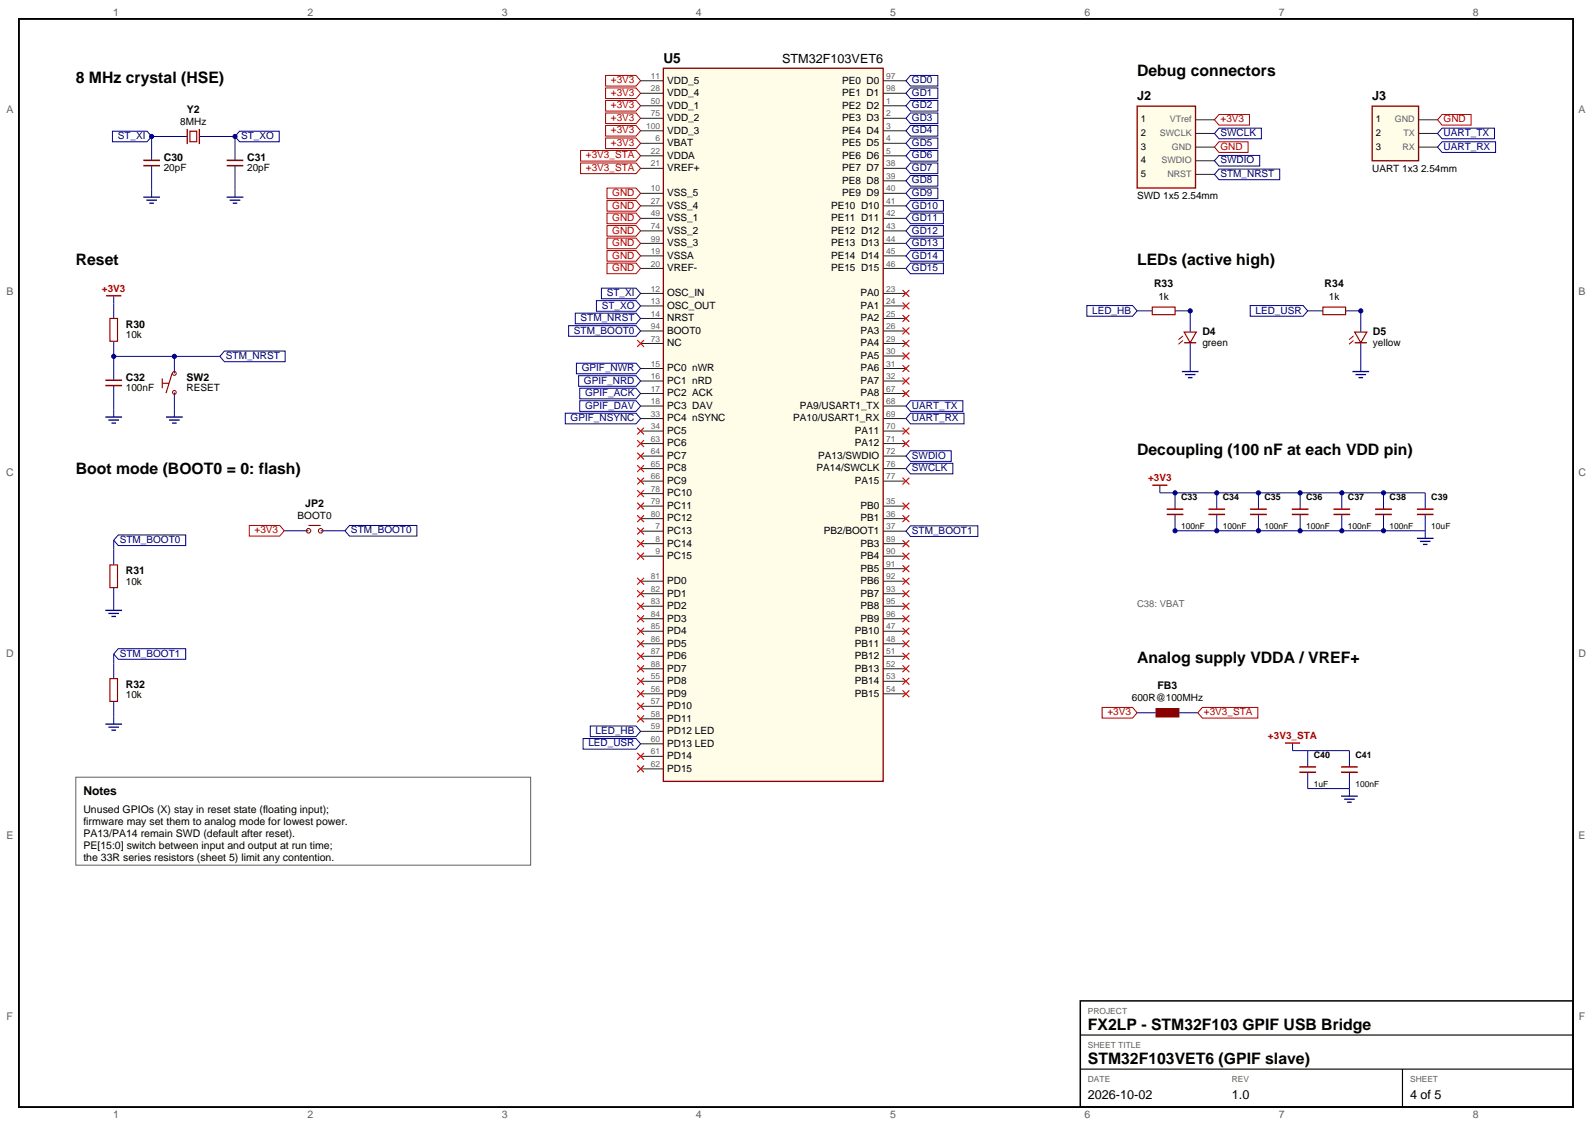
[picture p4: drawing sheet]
<svg xmlns="http://www.w3.org/2000/svg" width="420mm" height="297mm" viewBox="0 0 420 297" stroke-linecap="round" stroke-linejoin="round" font-family="sans-serif">
<path d="M5 5h410v287h-410z" fill="none" stroke="#000" stroke-width=".5"/>
<path d="M285 264h130v28h-130z" fill="none" stroke="#000" stroke-width=".4"/>
<path d="M285 273h130M285 282h130M370 282v10" fill="none" stroke="#000" stroke-width=".3"/>
<path d="M175 18h58v188.1h-58z" fill-rule="evenodd" fill="#fffde7" stroke="#8b0000" stroke-width=".35"/>
<g fill="none" stroke="#202020" stroke-width=".26">
<path d="M169 21.3h6M169 24.6h6M169 27.9h6M169 31.2h6M169 34.5h6M169 37.8h6M233 21.3h6M233 24.6h6M233 27.9h6M233 31.2h6M233 34.5h6M233 37.8h6"/>
<path d="M169 41.1h6M169 44.4h6M169 51h6M169 54.3h6M169 57.6h6M233 41.1h6M233 44.4h6M233 51h6M233 54.3h6M233 57.6h6M233 47.7h6M169 60.9h6"/>
<path d="M169 64.2h6M169 67.5h6M169 70.8h6M169 77.4h6M233 60.9h6M233 64.2h6M233 67.5h6M233 70.8h6M233 77.4h6M169 80.7h6M169 84h6M169 87.3h6"/>
<path d="M169 90.6h6M169 97.2h6M233 80.7h6M233 84h6M233 87.3h6M233 90.6h6M233 97.2h6M233 93.9h6M169 100.5h6M169 103.8h6M169 107.1h6M169 110.4h6"/>
<path d="M169 113.7h6M169 117h6M233 100.5h6M233 103.8h6M233 107.1h6M233 110.4h6M233 113.7h6M233 117h6M169 120.3h6M169 123.6h6M169 126.9h6M169 130.2h6"/>
<path d="M169 133.5h6M169 136.8h6M233 120.3h6M233 123.6h6M233 126.9h6M233 133.5h6M233 136.8h6M169 140.1h6M169 143.4h6M169 146.7h6M169 153.3h6M169 156.6h6"/>
<path d="M169 159.9h6M233 140.1h6M233 143.4h6M233 146.7h6M233 153.3h6M233 156.6h6M233 159.9h6M233 150h6M169 163.2h6M169 166.5h6M169 169.8h6M169 173.1h6"/>
<path d="M169 176.4h6M169 179.7h6M233 163.2h6M233 166.5h6M233 169.8h6M233 173.1h6M233 176.4h6M233 179.7h6M169 183h6M169 186.3h6M169 189.6h6M169 192.9h6"/>
<path d="M169 196.2h6M169 199.5h6M233 183h6M169 202.8h6"/>
</g>
<g fill="none" stroke="#b00000" stroke-width=".26">
<path d="M159.8 19.9h8l1.2 1.4-1.2 1.4h-8zM153.2 39.7h14.6l1.2 1.4-1.2 1.4h-14.6zM159.8 23.2h8l1.2 1.4-1.2 1.4h-8zM159.8 26.5h8l1.2 1.4-1.2 1.4h-8zM159.8 29.8h8l1.2 1.4-1.2 1.4h-8zM159.8 33.1h8l1.2 1.4-1.2 1.4h-8zM159.8 36.4h8l1.2 1.4-1.2 1.4h-8zM153.2 43h14.6l1.2 1.4-1.2 1.4h-14.6zM160.1 49.6h7.7l1.2 1.4-1.2 1.4h-7.7zM160.1 52.9h7.7l1.2 1.4-1.2 1.4h-7.7zM160.1 56.2h7.7l1.2 1.4-1.2 1.4h-7.7zM160.1 59.5h7.7l1.2 1.4-1.2 1.4h-7.7z"/>
<path d="M160.1 62.8h7.7l1.2 1.4-1.2 1.4h-7.7zM160.1 66.1h7.7l1.2 1.4-1.2 1.4h-7.7zM160.1 69.4h7.7l1.2 1.4-1.2 1.4h-7.7zM65.8 138.6h8l1.2 1.4-1.2 1.4h-8z"/>
</g>
<g fill="none" stroke="#00008b" stroke-width=".26">
<path d="M240.2 19.9h7.2v2.8h-7.2l-1.2-1.4zM29.7 34.6h9.1l1.2 1.4-1.2 1.4h-9.1zM49.4 36h-9.4v6.3M52.6 36h9.4v6.3M63.2 34.6h10.5v2.8h-10.5l-1.2-1.4zM240.2 23.2h7.2v2.8h-7.2l-1.2-1.4zM240.2 26.5h7.2v2.8h-7.2l-1.2-1.4zM240.2 29.8h7.2v2.8h-7.2l-1.2-1.4zM240.2 33.1h7.2v2.8h-7.2l-1.2-1.4zM240.2 36.4h7.2v2.8h-7.2l-1.2-1.4zM240.2 39.7h7.2v2.8h-7.2l-1.2-1.4zM40 43.7v8.3"/>
<path d="M62 43.7v8.3M240.2 43h7.2v2.8h-7.2l-1.2-1.4zM240.2 46.3h7.2v2.8h-7.2l-1.2-1.4zM240.2 49.6h7.2v2.8h-7.2l-1.2-1.4zM240.2 52.9h8.7v2.8h-8.7l-1.2-1.4zM240.2 56.2h8.7v2.8h-8.7l-1.2-1.4zM240.2 59.5h8.7v2.8h-8.7l-1.2-1.4zM30 78v6M157.3 79.3h10.5l1.2 1.4-1.2 1.4h-10.5zM158.7 76h9.1l1.2 1.4-1.2 1.4h-9.1zM240.2 62.8h8.7v2.8h-8.7l-1.2-1.4zM240.2 66.1h8.7v2.8h-8.7l-1.2-1.4z"/>
<path d="M240.2 69.4h8.7v2.8h-8.7l-1.2-1.4zM30 90v10.3M30 94h28M46 94v4.5M59.2 92.6h16v2.8h-16l-1.2-1.4zM150 85.9h17.8l1.2 1.4-1.2 1.4h-17.8zM151.8 82.6h16l1.2 1.4-1.2 1.4h-16zM152.1 95.8h15.7l1.2 1.4-1.2 1.4h-15.7zM152.7 99.1h15.1l1.2 1.4-1.2 1.4h-15.1zM30 101.7v8.3M46 103.5v6.5M149.1 109h18.7l1.2 1.4-1.2 1.4h-18.7z"/>
<path d="M152.9 102.4h14.9l1.2 1.4-1.2 1.4h-14.9zM152.9 105.7h14.9l1.2 1.4-1.2 1.4h-14.9zM240.2 105.7h13.8v2.8h-13.8l-1.2-1.4zM240.2 109h14.1v2.8h-14.1l-1.2-1.4zM240.2 118.9h10.7v2.8h-10.7l-1.2-1.4zM75 140h6.4M84.6 140h6.4M92.2 138.6h17.8v2.8h-17.8l-1.2-1.4zM240.2 122.2h11.2v2.8h-11.2l-1.2-1.4zM240.2 138.7h17.8v2.8h-17.8l-1.2-1.4zM30 142.5v6.5M30 155v6"/>
<path d="M31.2 141.1h17.8v2.8h-17.8l-1.2-1.4zM30 172.5v6.5M31.2 171.1h17.8v2.8h-17.8l-1.2-1.4zM30 185v6M153.8 194.8h14l1.2 1.4-1.2 1.4h-14zM155.7 191.5h12.1l1.2 1.4-1.2 1.4h-12.1z"/>
</g>
<g fill="none" stroke="#f00" stroke-width=".3">
<path d="M238.1 76.5l1.8 1.8M238.1 79.8l1.8 1.8M239.9 76.5l-1.8 1.8M239.9 79.8l-1.8 1.8M168.1 89.7l1.8 1.8M169.9 89.7l-1.8 1.8M238.1 83.1l1.8 1.8M238.1 86.4l1.8 1.8M238.1 89.7l1.8 1.8M238.1 93l1.8 1.8M238.1 96.3l1.8 1.8M238.1 99.6l1.8 1.8"/>
<path d="M239.9 83.1l-1.8 1.8M239.9 86.4l-1.8 1.8M239.9 89.7l-1.8 1.8M239.9 93l-1.8 1.8M239.9 96.3l-1.8 1.8M239.9 99.6l-1.8 1.8M168.1 112.8l1.8 1.8M168.1 116.1l1.8 1.8M168.1 119.4l1.8 1.8M169.9 112.8l-1.8 1.8M169.9 116.1l-1.8 1.8M169.9 119.4l-1.8 1.8"/>
<path d="M238.1 102.9l1.8 1.8M238.1 112.8l1.8 1.8M238.1 116.1l1.8 1.8M239.9 102.9l-1.8 1.8M239.9 112.8l-1.8 1.8M239.9 116.1l-1.8 1.8M168.1 122.7l1.8 1.8M168.1 126l1.8 1.8M168.1 129.3l1.8 1.8M168.1 132.6l1.8 1.8M168.1 135.9l1.8 1.8M168.1 139.2l1.8 1.8"/>
<path d="M169.9 122.7l-1.8 1.8M169.9 126l-1.8 1.8M169.9 129.3l-1.8 1.8M169.9 132.6l-1.8 1.8M169.9 135.9l-1.8 1.8M169.9 139.2l-1.8 1.8M238.1 126l1.8 1.8M238.1 132.6l1.8 1.8M238.1 135.9l1.8 1.8M239.9 126l-1.8 1.8M239.9 132.6l-1.8 1.8M239.9 135.9l-1.8 1.8"/>
<path d="M168.1 142.5l1.8 1.8M168.1 145.8l1.8 1.8M168.1 152.4l1.8 1.8M168.1 155.7l1.8 1.8M168.1 159l1.8 1.8M169.9 142.5l-1.8 1.8M169.9 145.8l-1.8 1.8M169.9 152.4l-1.8 1.8M169.9 155.7l-1.8 1.8M169.9 159l-1.8 1.8M238.1 142.5l1.8 1.8M238.1 145.8l1.8 1.8"/>
<path d="M238.1 149.1l1.8 1.8M238.1 152.4l1.8 1.8M238.1 155.7l1.8 1.8M238.1 159l1.8 1.8M239.9 142.5l-1.8 1.8M239.9 145.8l-1.8 1.8M239.9 149.1l-1.8 1.8M239.9 152.4l-1.8 1.8M239.9 155.7l-1.8 1.8M239.9 159l-1.8 1.8M168.1 162.3l1.8 1.8M168.1 165.6l1.8 1.8"/>
<path d="M168.1 168.9l1.8 1.8M168.1 172.2l1.8 1.8M168.1 175.5l1.8 1.8M168.1 178.8l1.8 1.8M169.9 162.3l-1.8 1.8M169.9 165.6l-1.8 1.8M169.9 168.9l-1.8 1.8M169.9 172.2l-1.8 1.8M169.9 175.5l-1.8 1.8M169.9 178.8l-1.8 1.8M238.1 162.3l1.8 1.8M238.1 165.6l1.8 1.8"/>
<path d="M238.1 168.9l1.8 1.8M238.1 172.2l1.8 1.8M238.1 175.5l1.8 1.8M238.1 178.8l1.8 1.8M239.9 162.3l-1.8 1.8M239.9 165.6l-1.8 1.8M239.9 168.9l-1.8 1.8M239.9 172.2l-1.8 1.8M239.9 175.5l-1.8 1.8M239.9 178.8l-1.8 1.8M168.1 182.1l1.8 1.8M168.1 185.4l1.8 1.8"/>
<path d="M168.1 188.7l1.8 1.8M168.1 198.6l1.8 1.8M169.9 182.1l-1.8 1.8M169.9 185.4l-1.8 1.8M169.9 188.7l-1.8 1.8M169.9 198.6l-1.8 1.8M238.1 182.1l1.8 1.8M239.9 182.1l-1.8 1.8M168.1 201.9l1.8 1.8M169.9 201.9l-1.8 1.8"/>
</g>
<path d="M49.4 34v4M52.6 34v4" fill="none" stroke="#8b0000" stroke-width=".35"/>
<path d="M50.1 34.6h1.8v2.8h-1.8zM29 84h2v6h-2zM42.8 99.8v2.6M45.4 98.5l-1.6 5.2M42.8 101.1h1.8M81.4 138.6h3.2M29 149h2v6h-2zM29 179h2v6h-2z" fill="none" stroke="#8b0000" stroke-width=".3"/>
<path d="M37.8 42.3h4.4M37.8 43.7h4.4M59.8 42.3h4.4M59.8 43.7h4.4M27.8 100.3h4.4M27.8 101.7h4.4" fill="none" stroke="#8b0000" stroke-width=".4"/>
<g fill="none" stroke="#00008b" stroke-width=".35">
<path d="M37.8 52h4.4M38.6 52.8h2.8M39.4 53.6h1.2M59.8 52h4.4M60.6 52.8h2.8M61.4 53.6h1.2M27.8 110h4.4M28.6 110.8h2.8M29.4 111.6h1.2M43.8 110h4.4M44.6 110.8h2.8M45.4 111.6h1.2"/>
<path d="M27.8 161h4.4M28.6 161.8h2.8M29.4 162.6h1.2M27.8 191h4.4M28.6 191.8h2.8M29.4 192.6h1.2"/>
</g>
<g fill="#00008b" stroke="#00008b" stroke-width=".26">
<circle cx="40" cy="36" r=".55"/>
<circle cx="62" cy="36" r=".55"/>
<circle cx="30" cy="94" r=".55"/>
<circle cx="46" cy="94" r=".55"/>
</g>
<path d="M28 78h4" fill="none" stroke="#b00000" stroke-width=".4"/>
<g fill="none" stroke="#8b0000" stroke-width=".26">
<circle cx="46" cy="98.5" r=".5"/>
<circle cx="46" cy="103.5" r=".5"/>
<circle cx="81.4" cy="140" r=".6"/>
<circle cx="84.6" cy="140" r=".6"/>
</g>
<path d="M300 28h15.4v21.6h-15.4z" fill-rule="evenodd" fill="#fffde7" stroke="#8b0000" stroke-width=".35"/>
<path d="M315.4 31.6h5M315.4 35.2h5M315.4 38.8h5M315.4 42.4h5M315.4 46h5" fill="none" stroke="#202020" stroke-width=".26"/>
<path d="M321.6 30.2h8v2.8h-8l-1.2-1.4zM321.6 37.4h7.7v2.8h-7.7l-1.2-1.4z" fill="none" stroke="#b00000" stroke-width=".26"/>
<path d="M321.6 33.8h11.2v2.8h-11.2l-1.2-1.4zM321.6 41h10.7v2.8h-10.7l-1.2-1.4zM321.6 44.6h16v2.8h-16l-1.2-1.4z" fill="none" stroke="#00008b" stroke-width=".26"/>
<path d="M362 28h12.2v14.4h-12.2z" fill-rule="evenodd" fill="#fffde7" stroke="#8b0000" stroke-width=".35"/>
<path d="M374.2 31.6h5M374.2 35.2h5M374.2 38.8h5" fill="none" stroke="#202020" stroke-width=".26"/>
<path d="M380.4 30.2h7.7v2.8h-7.7l-1.2-1.4zM290.8 186.6h8l1.2 1.4-1.2 1.4h-8zM317.2 186.6h14.6v2.8h-14.6l-1.2-1.4z" fill="none" stroke="#b00000" stroke-width=".26"/>
<g fill="none" stroke="#00008b" stroke-width=".26">
<path d="M380.4 33.8h13.9v2.8h-13.9l-1.2-1.4zM380.4 37.4h14.2v2.8h-14.2l-1.2-1.4zM286.7 80.6h12.1l1.2 1.4-1.2 1.4h-12.1zM300 82h4M310 82h4v5.6M314 90.4v7.6M329.8 80.6h14l1.2 1.4-1.2 1.4h-14zM345 82h4M355 82h4v5.6M359 90.4v7.6M306 128v2h70v4.3M310 130v4.3"/>
<path d="M310 135.7v4.3h66M321 130v4.3M321 135.7v4.3M332 130v4.3M332 135.7v4.3M343 130v4.3M343 135.7v4.3M354 130v4.3M354 135.7v4.3M365 130v4.3M365 135.7v4.3M376 135.7v6.3"/>
<path d="M300 188h5M311 188h5M341 196v2h15v4.3M345 198v4.3M345 203.7v4.3h11M356 203.7v6.3"/>
</g>
<path d="M304 81h6v2h-6zM312.4 87.6h3.2l-1.6 2.8zM349 81h6v2h-6zM357.4 87.6h3.2l-1.6 2.8z" fill="none" stroke="#8b0000" stroke-width=".3"/>
<path d="M312.4 90.4h3.2M357.4 90.4h3.2" fill="none" stroke="#8b0000" stroke-width=".35"/>
<path d="M312.1 88.6l-1.2 1M312.1 89.8l-1.2 1M357.1 88.6l-1.2 1M357.1 89.8l-1.2 1" fill="none" stroke="#8b0000" stroke-width=".26"/>
<path d="M311.8 98h4.4M312.6 98.8h2.8M313.4 99.6h1.2M356.8 98h4.4M357.6 98.8h2.8M358.4 99.6h1.2M373.8 142h4.4M374.6 142.8h2.8M375.4 143.6h1.2M353.8 210h4.4M354.6 210.8h2.8M355.4 211.6h1.2" fill="none" stroke="#00008b" stroke-width=".35"/>
<g fill="#00008b" stroke="#00008b" stroke-width=".26">
<circle cx="314" cy="82" r=".55"/>
<circle cx="359" cy="82" r=".55"/>
<circle cx="321" cy="130" r=".55"/>
<circle cx="321" cy="140" r=".55"/>
<circle cx="332" cy="130" r=".55"/>
<circle cx="332" cy="140" r=".55"/>
<circle cx="343" cy="130" r=".55"/>
<circle cx="343" cy="140" r=".55"/>
<circle cx="354" cy="130" r=".55"/>
<circle cx="354" cy="140" r=".55"/>
<circle cx="365" cy="130" r=".55"/>
<circle cx="365" cy="140" r=".55"/>
<circle cx="310" cy="130" r=".55"/>
<circle cx="310" cy="140" r=".55"/>
</g>
<g fill="none" stroke="#8b0000" stroke-width=".4">
<path d="M307.8 134.3h4.4M307.8 135.7h4.4M318.8 134.3h4.4M318.8 135.7h4.4M329.8 134.3h4.4M329.8 135.7h4.4M340.8 134.3h4.4M340.8 135.7h4.4M351.8 134.3h4.4M351.8 135.7h4.4M362.8 134.3h4.4M362.8 135.7h4.4"/>
<path d="M373.8 134.3h4.4M373.8 135.7h4.4M342.8 202.3h4.4M342.8 203.7h4.4M353.8 202.3h4.4M353.8 203.7h4.4"/>
</g>
<path d="M304 128h4M339 196h4" fill="none" stroke="#b00000" stroke-width=".4"/>
<path d="M305 186.9h6v2.2h-6z" fill-rule="evenodd" fill="#8b0000" stroke="#8b0000" stroke-width=".3"/>
<path d="M20 205h120v23.2h-120z" fill="none" stroke="#606060" stroke-width=".26"/>
<g font-size="4.2">
<text x="20" y="22">8 MHz crystal (HSE)</text>
<text x="300" y="20">Debug connectors</text>
<text x="20" y="70">Reset</text>
<text x="300" y="70">LEDs (active high)</text>
<text x="300" y="120">Decoupling (100 nF at each VDD pin)</text>
<text x="20" y="125">Boot mode (BOOT0 = 0: flash)</text>
<text x="300" y="175">Analog supply VDDA / VREF+</text>
<text x="287" y="271.6">FX2LP - STM32F103 GPIF USB Bridge</text>
<text x="287" y="280.6">STM32F103VET6 (GPIF slave)</text>
</g>
<text font-size="3.6" x="175" y="16.5">U5</text>
<g font-size="3.3">
<text x="206.3" y="16.5">STM32F103VET6</text>
<text x="300" y="26.5">J2</text>
<text x="362" y="26.5">J3</text>
<text x="287" y="289.8">2026-10-02</text>
<text x="325" y="289.8">1.0</text>
<text x="372" y="289.8">4 of 5</text>
</g>
<text font-size="3.2" x="22" y="209.7">Notes</text>
<g font-size="2.8" fill="#606060">
<text x="29.9" y="4.2">1</text>
<text x="81.1" y="4.2">2</text>
<text x="132.4" y="4.2">3</text>
<text x="183.6" y="4.2">4</text>
<text x="234.9" y="4.2">5</text>
<text x="286.1" y="4.2">6</text>
<text x="337.4" y="4.2">7</text>
<text x="388.6" y="4.2">8</text>
<text x="1.7" y="29.9">A</text>
<text x="416.5" y="29.9">A</text>
<text x="1.7" y="77.7">B</text>
<text x="416.5" y="77.7">B</text>
<text x="1.6" y="125.6">C</text>
<text x="416.4" y="125.6">C</text>
<text x="1.6" y="173.4">D</text>
<text x="416.4" y="173.4">D</text>
<text x="1.7" y="221.3">E</text>
<text x="416.5" y="221.3">E</text>
<text x="1.8" y="269.1">F</text>
<text x="416.6" y="269.1">F</text>
<text x="29.9" y="294.8">1</text>
<text x="81.1" y="294.8">2</text>
<text x="132.4" y="294.8">3</text>
<text x="183.6" y="294.8">4</text>
<text x="234.9" y="294.8">5</text>
<text x="286.1" y="294.8">6</text>
<text x="337.4" y="294.8">7</text>
<text x="388.6" y="294.8">8</text>
</g>
<g font-size="2.8">
<text x="49.3" y="29.8">Y2</text>
<text x="43.2" y="42.4">C30</text>
<text x="65.2" y="42.4">C31</text>
<text x="304.5" y="75.8">R33</text>
<text x="349.5" y="75.8">R34</text>
<text x="33.2" y="86.4">R30</text>
<text x="317.2" y="88.4">D4</text>
<text x="362.2" y="88.4">D5</text>
<text x="33.2" y="100.4">C32</text>
<text x="49.2" y="100.4">SW2</text>
<text x="80.5" y="133.8">JP2</text>
<text x="33.2" y="151.4">R31</text>
<text x="33.2" y="181.4">R32</text>
<text x="305.4" y="181.8">FB3</text>
<text x="22" y="214.4">Unused GPIOs (X) stay in reset state (floating input);</text>
<text x="22" y="217.6">firmware may set them to analog mode for lowest power.</text>
<text x="22" y="220.8">PA13/PA14 remain SWD (default after reset).</text>
<text x="22" y="224">PE[15:0] switch between input and output at run time;</text>
<text x="22" y="227.2">the 33R series resistors (sheet 5) limit any contention.</text>
</g>
<g font-size="2.6" fill="#b00000">
<text x="161.2" y="22">+3V3</text>
<text x="161.2" y="25.3">+3V3</text>
<text x="161.2" y="28.6">+3V3</text>
<text x="161.2" y="31.9">+3V3</text>
<text x="161.2" y="35.2">+3V3</text>
<text x="322" y="32.3">+3V3</text>
<text x="380.8" y="32.3">GND</text>
<text x="154.6" y="41.8">+3V3_STA</text>
<text x="161.2" y="38.5">+3V3</text>
<text x="322" y="39.5">GND</text>
<text x="154.6" y="45.1">+3V3_STA</text>
<text x="161.5" y="51.7">GND</text>
<text x="161.5" y="55">GND</text>
<text x="161.5" y="58.3">GND</text>
<text x="161.5" y="61.6">GND</text>
<text x="161.5" y="64.9">GND</text>
<text x="161.5" y="68.2">GND</text>
<text x="161.5" y="71.5">GND</text>
<text x="26.9" y="77">+3V3</text>
<text x="302.9" y="127">+3V3</text>
<text x="67.2" y="140.7">+3V3</text>
<text x="292.2" y="188.7">+3V3</text>
<text x="317.6" y="188.7">+3V3_STA</text>
<text x="334.5" y="195">+3V3_STA</text>
</g>
<g font-size="2.6">
<text x="176" y="22.1">VDD_5</text>
<text x="222.2" y="22.1">PE0 D0</text>
<text x="176" y="25.4">VDD_4</text>
<text x="176" y="28.6">VDD_1</text>
<text x="222.2" y="25.4">PE1 D1</text>
<text x="222.2" y="28.6">PE2 D2</text>
<text x="47.6" y="33">8MHz</text>
<text x="176" y="32">VDD_2</text>
<text x="176" y="35.3">VDD_3</text>
<text x="222.2" y="32">PE3 D3</text>
<text x="222.2" y="35.3">PE4 D4</text>
<text x="176" y="38.5">VBAT</text>
<text x="176" y="41.9">VDDA</text>
<text x="222.2" y="38.5">PE5 D5</text>
<text x="222.2" y="41.9">PE6 D6</text>
<text x="43.2" y="45.2">20pF</text>
<text x="65.2" y="45.2">20pF</text>
<text x="176" y="45.2">VREF+</text>
<text x="222.2" y="45.2">PE7 D7</text>
<text x="362" y="45.4">UART 1x3 2.54mm</text>
<text x="176" y="51.7">VSS_5</text>
<text x="222.2" y="48.4">PE8 D8</text>
<text x="222.2" y="51.7">PE9 D9</text>
<text x="300" y="52.6">SWD 1x5 2.54mm</text>
<text x="176" y="55">VSS_4</text>
<text x="176" y="58.3">VSS_1</text>
<text x="219.2" y="55">PE10 D10</text>
<text x="219.2" y="58.3">PE11 D11</text>
<text x="176" y="61.6">VSS_2</text>
<text x="176" y="65">VSS_3</text>
<text x="219.2" y="61.6">PE12 D12</text>
<text x="219.2" y="65">PE13 D13</text>
<text x="176" y="68.3">VSSA</text>
<text x="176" y="71.5">VREF-</text>
<text x="219.2" y="68.3">PE14 D14</text>
<text x="219.2" y="71.5">PE15 D15</text>
<text x="176" y="78.2">OSC_IN</text>
<text x="176" y="81.5">OSC_OUT</text>
<text x="227" y="78.2">PA0</text>
<text x="227" y="81.5">PA1</text>
<text x="305.6" y="79">1k</text>
<text x="350.6" y="79">1k</text>
<text x="33.2" y="89.2">10k</text>
<text x="176" y="84.8">NRST</text>
<text x="176" y="88.1">BOOT0</text>
<text x="227" y="84.8">PA2</text>
<text x="227" y="88.1">PA3</text>
<text x="176" y="91.4">NC</text>
<text x="227" y="91.4">PA4</text>
<text x="227" y="94.6">PA5</text>
<text x="317.2" y="91.2">green</text>
<text x="362.2" y="91.2">yellow</text>
<text x="176" y="98">PC0 nWR</text>
<text x="176" y="101.2">PC1 nRD</text>
<text x="227" y="98">PA6</text>
<text x="227" y="101.2">PA7</text>
<text x="33.2" y="103.2">100nF</text>
<text x="49.2" y="103.2">RESET</text>
<text x="176" y="104.5">PC2 ACK</text>
<text x="176" y="107.9">PC3 DAV</text>
<text x="211" y="107.9">PA9/USART1_TX</text>
<text x="227" y="104.5">PA8</text>
<text x="176" y="111.1">PC4 nSYNC</text>
<text x="209.3" y="111.1">PA10/USART1_RX</text>
<text x="176" y="114.4">PC5</text>
<text x="176" y="117.8">PC6</text>
<text x="225.5" y="114.4">PA11</text>
<text x="225.5" y="117.8">PA12</text>
<text x="176" y="121.1">PC7</text>
<text x="176" y="124.3">PC8</text>
<text x="215.4" y="124.3">PA14/SWCLK</text>
<text x="215.9" y="121.1">PA13/SWDIO</text>
<text x="176" y="127.7">PC9</text>
<text x="176" y="131">PC10</text>
<text x="225.5" y="127.7">PA15</text>
<text x="78.5" y="137">BOOT0</text>
<text x="176" y="134.2">PC11</text>
<text x="176" y="137.5">PC12</text>
<text x="227" y="134.2">PB0</text>
<text x="227" y="137.5">PB1</text>
<text x="176" y="140.9">PC13</text>
<text x="217.3" y="140.9">PB2/BOOT1</text>
<text x="176" y="144.1">PC14</text>
<text x="176" y="147.4">PC15</text>
<text x="227" y="144.1">PB3</text>
<text x="227" y="147.4">PB4</text>
<text x="33.2" y="154.2">10k</text>
<text x="176" y="154.1">PD0</text>
<text x="227" y="150.8">PB5</text>
<text x="227" y="154.1">PB6</text>
<text x="176" y="157.3">PD1</text>
<text x="176" y="160.7">PD2</text>
<text x="227" y="157.3">PB7</text>
<text x="227" y="160.7">PB8</text>
<text x="176" y="164">PD3</text>
<text x="176" y="167.2">PD4</text>
<text x="225.5" y="167.2">PB10</text>
<text x="227" y="164">PB9</text>
<text x="176" y="170.6">PD5</text>
<text x="176" y="173.9">PD6</text>
<text x="225.5" y="170.6">PB11</text>
<text x="225.5" y="173.9">PB12</text>
<text x="176" y="177.1">PD7</text>
<text x="225.5" y="177.1">PB13</text>
<text x="33.2" y="184.2">10k</text>
<text x="176" y="180.4">PD8</text>
<text x="176" y="183.8">PD9</text>
<text x="225.5" y="180.4">PB14</text>
<text x="225.5" y="183.8">PB15</text>
<text x="298.6" y="185">600R@100MHz</text>
<text x="176" y="187">PD10</text>
<text x="176" y="190.3">PD11</text>
<text x="176" y="193.7">PD12 LED</text>
<text x="176" y="197">PD13 LED</text>
<text x="176" y="200.2">PD14</text>
<text x="176" y="203.6">PD15</text>
</g>
<g font-size="2.6" fill="#00008b">
<text x="240.6" y="22">GD0</text>
<text x="240.6" y="25.3">GD1</text>
<text x="240.6" y="28.6">GD2</text>
<text x="240.6" y="31.9">GD3</text>
<text x="240.6" y="35.2">GD4</text>
<text x="322" y="35.9">SWCLK</text>
<text x="380.8" y="35.9">UART_TX</text>
<text x="31.1" y="36.7">ST_XI</text>
<text x="63.6" y="36.7">ST_XO</text>
<text x="240.6" y="38.5">GD5</text>
<text x="240.6" y="41.8">GD6</text>
<text x="380.8" y="39.5">UART_RX</text>
<text x="240.6" y="45.1">GD7</text>
<text x="322" y="43.1">SWDIO</text>
<text x="322" y="46.7">STM_NRST</text>
<text x="240.6" y="48.4">GD8</text>
<text x="240.6" y="51.7">GD9</text>
<text x="240.6" y="55">GD10</text>
<text x="240.6" y="58.3">GD11</text>
<text x="240.6" y="61.6">GD12</text>
<text x="240.6" y="64.9">GD13</text>
<text x="240.6" y="68.2">GD14</text>
<text x="240.6" y="71.5">GD15</text>
<text x="158.7" y="81.4">ST_XO</text>
<text x="160.1" y="78.1">ST_XI</text>
<text x="288.1" y="82.7">LED_HB</text>
<text x="331.2" y="82.7">LED_USR</text>
<text x="151.4" y="88">STM_BOOT0</text>
<text x="153.2" y="84.7">STM_NRST</text>
<text x="59.6" y="94.7">STM_NRST</text>
<text x="153.5" y="97.9">GPIF_NWR</text>
<text x="154.1" y="101.2">GPIF_NRD</text>
<text x="154.3" y="104.5">GPIF_ACK</text>
<text x="154.3" y="107.8">GPIF_DAV</text>
<text x="240.6" y="107.8">UART_TX</text>
<text x="150.5" y="111.1">GPIF_NSYNC</text>
<text x="240.6" y="111.1">UART_RX</text>
<text x="240.6" y="121">SWDIO</text>
<text x="240.6" y="124.3">SWCLK</text>
<text x="31.6" y="143.2">STM_BOOT0</text>
<text x="92.6" y="140.7">STM_BOOT0</text>
<text x="240.6" y="140.8">STM_BOOT1</text>
<text x="31.6" y="173.2">STM_BOOT1</text>
<text x="155.2" y="196.9">LED_USR</text>
<text x="157.1" y="193.6">LED_HB</text>
</g>
<g font-size="2.5">
<text x="301" y="32.3">1</text>
<text x="301" y="35.9">2</text>
<text x="363" y="32.3">1</text>
<text x="363" y="35.9">2</text>
<text x="301" y="39.5">3</text>
<text x="363" y="39.5">3</text>
<text x="301" y="43.1">4</text>
<text x="301" y="46.7">5</text>
</g>
<text font-size="2.5" fill="#606060" x="300" y="160">C38: VBAT</text>
<g font-size="2.4" fill="#606060">
<text x="306" y="35.9">SWCLK</text>
<text x="308.6" y="32.3">VTref</text>
<text x="368" y="32.3">GND</text>
<text x="370.2" y="35.9">TX</text>
<text x="309.1" y="39.5">GND</text>
<text x="370" y="39.5">RX</text>
<text x="306.4" y="43.1">SWDIO</text>
<text x="308" y="46.7">NRST</text>
</g>
<g font-size="2.4">
<text x="311.6" y="132">C33</text>
<text x="322.6" y="132">C34</text>
<text x="333.6" y="132">C35</text>
<text x="344.6" y="132">C36</text>
<text x="355.6" y="132">C37</text>
<text x="366.6" y="132">C38</text>
<text x="377.6" y="132">C39</text>
<text x="346.6" y="200">C40</text>
<text x="357.6" y="200">C41</text>
</g>
<g font-size="2.2" fill="#606060">
<text x="171.7" y="20.8">11</text>
<text x="233.8" y="20.8">97</text>
<text x="171.7" y="24.1">28</text>
<text x="171.7" y="27.4">50</text>
<text x="233.8" y="24.1">98</text>
<text x="233.8" y="27.4">1</text>
<text x="170.5" y="34">100</text>
<text x="171.7" y="30.7">75</text>
<text x="233.8" y="30.7">2</text>
<text x="233.8" y="34">3</text>
<text x="171.7" y="40.6">22</text>
<text x="173" y="37.3">6</text>
<text x="233.8" y="37.3">4</text>
<text x="233.8" y="40.6">5</text>
<text x="171.7" y="43.9">21</text>
<text x="233.8" y="43.9">38</text>
<text x="233.8" y="47.2">39</text>
<text x="171.7" y="50.5">10</text>
<text x="171.7" y="53.8">27</text>
<text x="233.8" y="50.5">40</text>
<text x="233.8" y="53.8">41</text>
<text x="171.7" y="57.1">49</text>
<text x="233.8" y="57.1">42</text>
<text x="171.7" y="60.4">74</text>
<text x="171.7" y="63.7">99</text>
<text x="233.8" y="60.4">43</text>
<text x="233.8" y="63.7">44</text>
<text x="171.7" y="67">19</text>
<text x="171.7" y="70.3">20</text>
<text x="233.8" y="67">45</text>
<text x="233.8" y="70.3">46</text>
<text x="171.7" y="76.9">12</text>
<text x="233.8" y="76.9">23</text>
<text x="171.7" y="80.2">13</text>
<text x="171.7" y="83.5">14</text>
<text x="233.8" y="80.2">24</text>
<text x="233.8" y="83.5">25</text>
<text x="171.7" y="86.8">94</text>
<text x="233.8" y="86.8">26</text>
<text x="171.7" y="90.1">73</text>
<text x="233.8" y="90.1">29</text>
<text x="233.8" y="93.4">30</text>
<text x="171.7" y="96.7">15</text>
<text x="171.7" y="100">16</text>
<text x="233.8" y="96.7">31</text>
<text x="233.8" y="100">32</text>
<text x="171.7" y="103.3">17</text>
<text x="171.7" y="106.6">18</text>
<text x="233.8" y="103.3">67</text>
<text x="233.8" y="106.6">68</text>
<text x="171.7" y="109.9">33</text>
<text x="171.7" y="113.2">34</text>
<text x="233.8" y="109.9">69</text>
<text x="233.8" y="113.2">70</text>
<text x="171.7" y="116.5">63</text>
<text x="171.7" y="119.8">64</text>
<text x="233.8" y="116.5">71</text>
<text x="233.8" y="119.8">72</text>
<text x="171.7" y="123.1">65</text>
<text x="233.8" y="123.1">76</text>
<text x="171.7" y="126.4">66</text>
<text x="171.7" y="129.7">78</text>
<text x="233.8" y="126.4">77</text>
<text x="171.7" y="133">79</text>
<text x="171.7" y="136.3">80</text>
<text x="233.8" y="133">35</text>
<text x="233.8" y="136.3">36</text>
<text x="173" y="139.6">7</text>
<text x="173" y="142.9">8</text>
<text x="233.8" y="139.6">37</text>
<text x="233.8" y="142.9">89</text>
<text x="173" y="146.2">9</text>
<text x="233.8" y="146.2">90</text>
<text x="233.8" y="149.5">91</text>
<text x="171.7" y="152.8">81</text>
<text x="233.8" y="152.8">92</text>
<text x="171.7" y="156.1">82</text>
<text x="171.7" y="159.4">83</text>
<text x="233.8" y="156.1">93</text>
<text x="233.8" y="159.4">95</text>
<text x="171.7" y="162.7">84</text>
<text x="171.7" y="166">85</text>
<text x="233.8" y="162.7">96</text>
<text x="233.8" y="166">47</text>
<text x="171.7" y="169.3">86</text>
<text x="171.7" y="172.6">87</text>
<text x="233.8" y="169.3">48</text>
<text x="233.8" y="172.6">51</text>
<text x="171.7" y="175.9">88</text>
<text x="171.7" y="179.2">55</text>
<text x="233.8" y="175.9">52</text>
<text x="233.8" y="179.2">53</text>
<text x="171.7" y="182.5">56</text>
<text x="171.7" y="185.8">57</text>
<text x="233.8" y="182.5">54</text>
<text x="171.7" y="189.1">58</text>
<text x="171.7" y="192.4">59</text>
<text x="171.7" y="195.7">60</text>
<text x="171.7" y="199">61</text>
<text x="171.7" y="202.3">62</text>
<text x="287" y="267.4">PROJECT</text>
<text x="287" y="276.4">SHEET TITLE</text>
<text x="287" y="285.4">DATE</text>
<text x="325" y="285.4">REV</text>
<text x="372" y="285.4">SHEET</text>
</g>
<g font-size="2.2">
<text x="311.6" y="139.6">100nF</text>
<text x="322.6" y="139.6">100nF</text>
<text x="333.6" y="139.6">100nF</text>
<text x="344.6" y="139.6">100nF</text>
<text x="355.6" y="139.6">100nF</text>
<text x="366.6" y="139.6">100nF</text>
<text x="377.6" y="139.6">10uF</text>
<text x="346.6" y="207.6">1uF</text>
<text x="357.6" y="207.6">100nF</text>
</g>
</svg>
